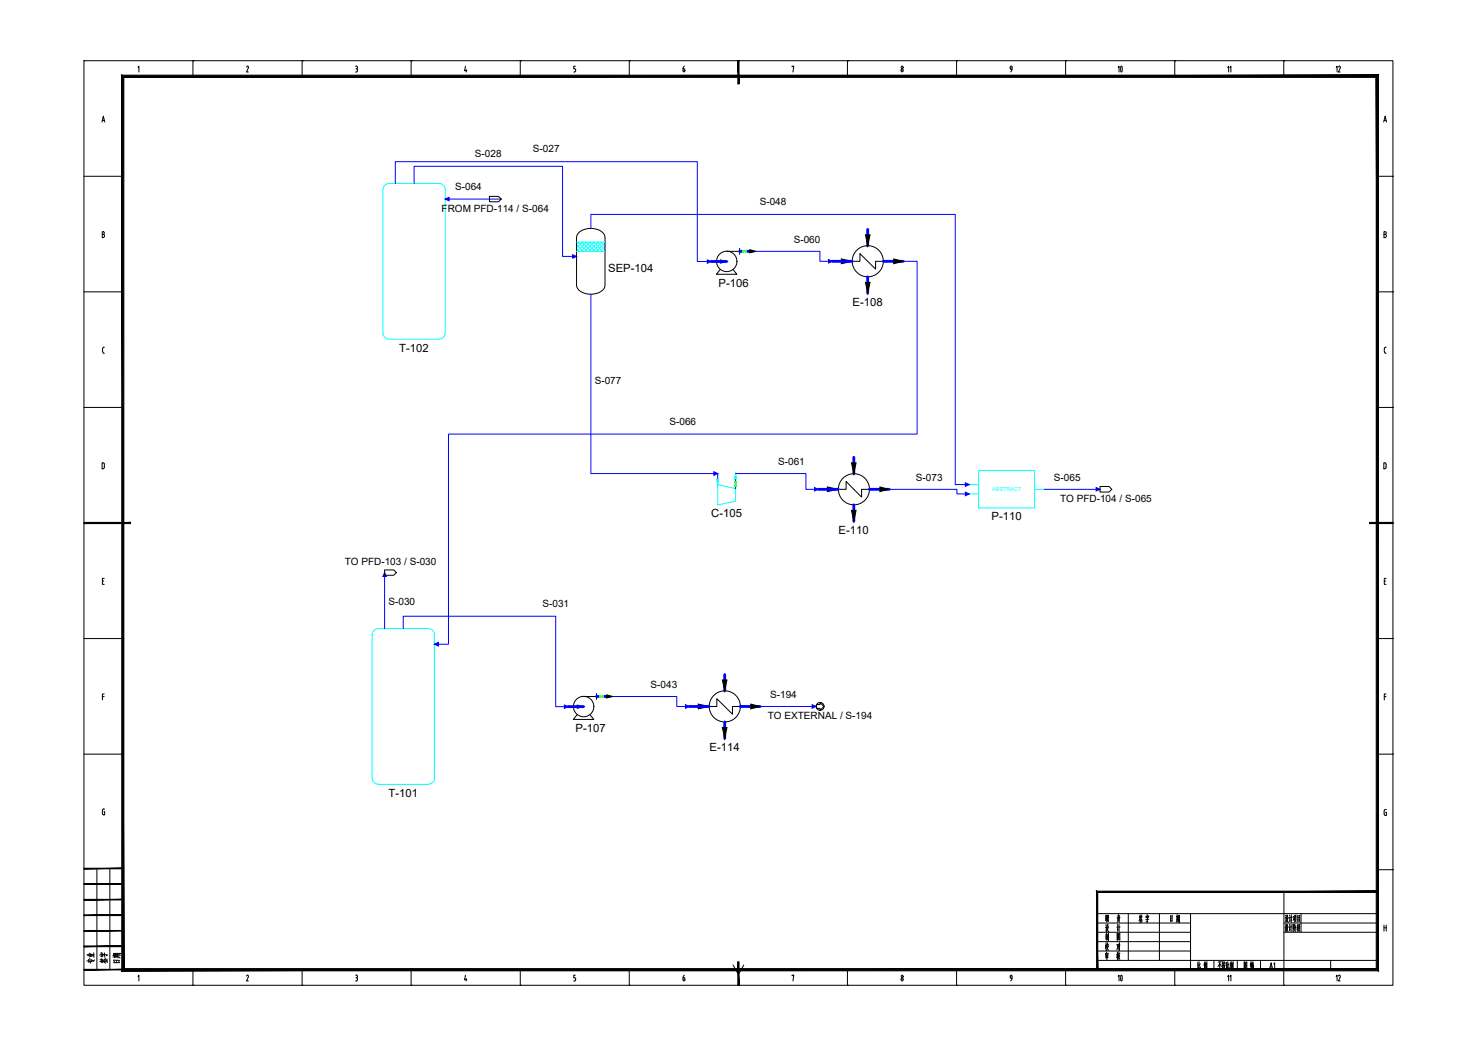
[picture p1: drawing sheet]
<svg xmlns="http://www.w3.org/2000/svg" width="420mm" height="297mm" viewBox="0 0 420 297" stroke-linecap="round" stroke-linejoin="round" font-family="sans-serif">
<g fill="none" stroke="#000" stroke-width=".28">
<path d="M23.9 17.3h372.1v262.8h-372.1zM39.2 19.2l.3-.4v1.7M54.8 17.3h.1M54.8 17.3v4.4M70.4 18.8l.2 .2v.3M70.4 18.8l-.3 .3M70.6 19.4l-.5 1.1h.5M85.9 17.3h.1M85.9 17.3v4.4M101.1 18.8h.2M101.2 19.5l.3 .1 .1 .3M101.4 18.8l.2 .3-.2 .4"/>
<path d="M101.6 19.9v.2M116.9 17.3h.1M116.9 17.3v4.4M132.3 18.8l-.2 1.3h.6M132.5 19.7v.8M147.9 17.3h.1M147.9 17.3v4.4M163.4 19.5l.2 .6M163.6 18.8h-.5v.7h.3M178.9 17.3h.1M178.9 17.3v4.4M194.2 19.5l.4 .1 .1 .5"/>
<path d="M194.2 19.5v.6M194.5 18.8l-.3 .7M209.9 17.3h.1M225.2 19v-.2h.5l-.3 1.7M240.9 17.3h.1M240.9 17.3v4.4M256.1 19.9v.2M256.2 19.9l.3-.4 .2 .4M256.7 19.9v.2M271.9 17.3h.1M271.9 17.3v4.4M287.2 19.1l.3-.3 .2 .3"/>
<path d="M287.2 19.4l.3 .3M287.2 19.2v.2M287.7 19.6l-.4 .8M287.7 19.2v.5h-.3M302.9 17.3h.1M302.9 17.3v4.4M334 17.3h.1M334 17.3v4.4M364.9 17.3h.1M364.9 17.3v4.4M29 34.7l.4-1.7 .4 1.7M29.1 34.2h.6"/>
<path d="M101.6 20.1l-.1 .3-.4 .1M163.1 20.5h.3M163.6 20.1l-.2 .3M194.2 20.1l.2 .3 .3-.3M256.2 20.1l.3 .3 .2-.3M393.3 34.7l.5-1.7 .4 1.7M393.5 34.2h.5M23.9 50.1h11M391.5 50.1h4.5M396 50.1h.1M29.1 65.9l.5 .1v.4l-.2 .2 .3 .5-.2 .3-.4 .1zM29.1 66.6h.3"/>
<path d="M393.4 65.9l.6 .1v.4l-.2 .2 .3 .5-.1 .3-.6 .1zM393.4 66.6h.4M23.9 83h11M29.2 99.1v.9M29.2 100l.3 .4M29.4 98.7h.3M29.5 98.7l-.3 .4M391.5 83h4.5M393.5 99.1v.9M393.6 100l.2 .4M393.8 98.7h.2M393.8 98.7l-.2 .4"/>
<path d="M396 83h.1M23.9 115.8h11M29.4 100.4h.3M391.5 115.8h4.5M393.8 100.4h.2M396 115.8h.1M29.7 132.1v.6M29.7 132.7l-.4 .5M29.7 132l-.2-.4h-.5v1.7h.3M394 132.1v.6M394.1 132.7l-.4 .5M394.1 132l-.2-.4h-.5v1.7h.3"/>
<path d="M396 148.7h.1M29.1 165.2h.4M29.6 164.4h-.5v1.7h.5M393.5 165.2h.4M394 164.4h-.5v1.7h.5M23.9 181.5h11M29.1 198h.5M29.6 197.3h-.5v1.7M391.5 181.5h4.5M393.5 198h.5M394 197.3h-.5v1.7M396 181.5h.1"/>
<path d="M23.9 214.4h11M391.5 214.4h4.5M396 214.4h.1M29.4 230h.3M29.4 229.9l-.2 .3-.1 1M29.5 230.7h.2v.9l-.4-.1-.2-.4M393.9 230.9h.2v.9h-.3M394.1 230.1l-.6 .2v1l.3 .5M27.5 246.9v28.7M31.2 246.9v28.7M311.9 259.7h79.6M320.7 259.7v13.3"/>
<path d="M326.1 260l.1 .3M329.6 259.7v13.3M338.4 259.7v15.9M365 253.5v22.1M369.9 259.7v5.3M391.5 247.2h4.5M396 247.2h.1M39.2 277.6l.3-.4v1.6M54.8 275.6v4.5M70.1 277.4l.4-.2 .1 .5M70.6 277.8l-.5 1h.5M85.9 275.6v4.5"/>
<path d="M101.1 277.2l.5 .2v.3l-.2 .2 .2 .4M101.2 277.9h.1M101.6 278.3v.2M101.6 278.5l-.1 .3h-.4M116.9 275.6v4.5M132.3 277.2l-.2 1.3h.6M132.5 278.1v.7M147.9 275.6v4.5M163.1 278.8h.3M163.4 277.9l.2 .4M163.6 277.2h-.5v.7h.3M163.6 278.5l-.2 .3"/>
<path d="M163.6 278.3v.2M178.9 275.6v4.5M194.2 278.5l.2 .3 .3-.3M194.2 277.9v.6M194.2 277.9h.2M194.4 277.9l.3 .4M194.5 277.2l-.3 .7M194.7 278.3v.2M208.4 274.3l1.5 2.7 1.5-2.7M225.2 277.4v-.2h.5l-.3 1.6M240.9 275.6v4.5M256.1 278.3v.2"/>
<path d="M256.2 278.3l.3-.4 .2 .4M256.2 278.5l.3 .3 .2-.3M256.7 278.3v.2M271.9 275.6v4.5M287.2 277.5l.3-.3 .2 .3M287.2 277.6l.3 .5M287.7 278.1l-.4 .7M287.7 277.6v.5h-.3M302.9 275.6v4.5M311.9 273h79.6M311.9 262.4h26.5M311.9 265h26.5"/>
<path d="M311.9 267.7h26.5M311.9 270.3h26.5M324 261.6l.1 .3M324.1 260l-.2 .9M324.1 260.5l.1 .3M324.2 261.5l.1 .4M324.3 260.8l.5 .8M324.3 260.7l-.5 1M324.3 260.4l-.3 .1M324.4 261.3h-.4M324.5 260.1l-.2 .6M324.5 261.5l-.1 .6"/>
<path d="M324.5 260.5l.1 .3M324.6 262l-.7 .2M324.7 260.4l-.3 .1M325.8 260.3v.5M326.2 261l-.1 1.2-.1-.3M326.3 260.8h-.4M326.4 260.7l-.2 .4M326.5 260.4l-.7 .1M326.6 260.3l-.1 .5M326.6 261.3l-.9 .1M332.8 260.3v1.7M333.1 261l-.3 .1"/>
<path d="M333.2 261.7l-.4 .1M333.2 260.3l-.4 .1M333.2 260.3v1.6M334 275.6v4.5M334.6 260.1v1.3M334.6 261.6l-.2 .5M334.8 261.6v.3M334.8 260.8h-.2M334.8 261.1h-.2M334.8 260v1.4M335 260.4l-.6 .1M335 261.4l-.6 .1"/>
<path d="M335.1 260.2l-.2 2M335.3 260.7l-.2 .1M335.3 261.2l-.2 .1M335.3 260.2v2l-.2-.2M335.3 260.3h-.2M340.5 273.5v1.7M340.8 274.9l-.4 .5M340.8 274.2l-.3 .1M340.9 273.4v1.8l.1 .2h.2v-.6M341.2 274l-.3 .6M342.4 273.8v1.6M342.5 273.3l-.2 1"/>
<path d="M342.6 274.4l.1 .3M342.7 273.7l-.2 .9M342.8 274.1h-.2M342.8 274l-.2 1.3M342.9 273.6l-.4 .2M342.9 273.9v.9M343.1 273.3v2.1l-.2-.3M345.1 273v2.6M346.7 273.9v1.5M346.8 273.4l-.6 1.3M346.9 274.1l.3 .6M347.2 273.4l-.9 .1"/>
<path d="M347.6 273.2v2.2l-.2-.2M347.7 274.3l-.3 .3M347.7 273.9l-.3 .1M347.8 273.6v.5M348 273.9l-.1 .9 .3 .6M348 273.3l.1 .3M348.1 274.4l-.4 1.1M348.2 273.7l-.4 .1M348.3 273.6l-.1 .4M348.3 274.4l-.6 .1M348.6 273.5v1.7M348.9 274.9l-.3 .5"/>
<path d="M348.9 274.2l-.3 .1M349 273.4v1.8l.2 .1h.2v-.5M349.3 273.9l-.3 .7M349.9 273.7v1.7M350 273.3l-.3 1M350 274.4l.1 .3M350.1 274.1l.2-.1-.3 1.3M350.1 273.7l-.1 .9M350.3 273.6l-.3 .1M350.4 273.9v.9M350.5 273.3v2.1l-.1-.3M351.7 273v2.6"/>
<path d="M353.7 275.3h.7M353.7 273.4v2M354 274.1l.4 .5M354 274.9l.1 .2M354 274.6l.1 .2M354.1 273.7l-.2 .6M354.2 273.9h-.2M354.3 273.8l-.5 .9M354.4 273.4v2M354.4 273.5l-.7 .1M355.5 273.8v.9M355.6 273.3v2.1"/>
<path d="M355.8 273.9l-.3 .1M355.8 273.8v.9l-.1-.1M355.9 274.4v1M356 273.8v.6M356.1 274.5v.8M356.3 274.9h-.4M356.3 273.8h-.3M356.3 273.8l-.1 .4M356.3 274.2h-.3M356.3 273.5h-.4M356.3 275.3l-.4 .1M356.3 274.5h-.4"/>
<path d="M356.3 274.4v1M364.9 275.6v4.5M365 262.4h26.5M365 265h26.5M365.4 262.8l.1 .4M365.4 260.2l.2 .3M365.5 263.5l-.2 .1M365.5 263.4v1M365.6 260.8l-.3 .1M365.6 260.8v1M365.7 264.1l-.3 .6M365.7 263.9l.5 .9"/>
<path d="M365.7 261.5l-.2 .5M365.7 263.2l-.1 .6M365.7 262.9l.3-.1v.6l.2 .1M365.7 262.8v.4M365.8 261.3l.3 .8h.2M365.8 260.1l-.1 1M366 260.1v.7h.3M366 260.2h-.2M366 263.6l-.5 1.2M366 263.7l-.3 .1M366.1 261.1h-.4M366.1 261l-.5 1.2"/>
<path d="M366.6 262.8l.1 .4M366.6 260.1l.1 .4M366.6 263.5h-.2M366.6 263.4v1.1M366.7 260.8h-.2M366.7 260.7l-.1 1.2M366.8 264.1l-.2 .5M366.8 261.5l-.2 .4M367 262.7v2.1M367.1 260v2.2M367.3 263.5l-.5 .1M367.4 260.8l-.6 .1"/>
<path d="M367.6 262.7v2.1M367.8 262.8l-.1 1.3v-.2M367.8 260.5v.9M367.8 262.9h-.2M367.9 260.5h-.3M368 263.6l-.3 1.2M368 261.3l-.4 .3M368 260.5v1.1M368.1 262.9l.4 .8M368.1 262.7l-.3 1M368.2 260.8l-.1 1.1-.2 .3M368.2 260.2v.4"/>
<path d="M368.2 261.6l.3 .5M368.2 263.5v1.4M368.4 260.6l-.4 .1M368.4 260.5v1.1M368.5 260.1l-.5 .1M368.8 262.9v1.8M368.9 260.2v1.8M369 263.6l-.2 .1M369 263.3h-.2M369 263.9l-.3 .2M369 262.8l-.2 .3M369.1 263.9l.5 .8"/>
<path d="M369.1 263.8l.3-.1-.4 1.1M369.2 262.8l-.1 .9M369.4 262.8l.1 .7M369.4 261.2l-.5 .1M369.4 260.8h-.5M369.4 262.9h-.2M369.5 260.3l-.6 .1M369.5 260.2v1.8M369.5 261.7l-.6 .1M378.3 273v2.6M393.4 263v1.7M393.4 263.7h.7"/>
<path d="M394.1 263v1.7M54.8 280.1h.1M85.9 280.1h.1M116.9 280.1h.1M147.9 280.1h.1M178.9 280.1h.1M209.9 280.1h.1M240.9 280.1h.1M271.9 280.1h.1M302.9 280.1h.1M334 280.1h.1M364.9 280.1h.1"/>
<circle cx="256.4" cy="19.1" r=".32"/>
<circle cx="256.4" cy="277.5" r=".32"/>
</g>
<g fill="#000" stroke="#000" stroke-width=".28">
<path d="M209.7 17.3l.4 6.6v-6.6zM209.7 17.3l.4 6.6h-.4z"/>
<path d="M34.6 21.4l.6 253.9v-253.3zM34.6 21.4l.6 253.9-.6 .7zM35.2 275.3l-.6 .7 356.6-.7zM34.6 276l356.6-.7 .7 .7zM391.2 22v253.3l.7 .7zM391.2 22l.7-.6v254.6zM35.2 22h356l.7-.6zM34.6 21.4h357.3l-356.7 .6z"/>
<path d="M23.9 148.5v.3l13.2-.3zM23.9 148.8l13.2-.3v.3z"/>
<path d="M389.3 148.8h6.7v-.3zM389.3 148.5h6.7l-6.7 .3z"/>
<path d="M23.9 255.8h11v-.2zM23.9 255.6h11l-11 .2z"/>
<path d="M23.9 251.4h11v-.2zM23.9 251.2h11l-11 .2z"/>
<path d="M23.9 247h11v-.2zM23.9 246.8h11l-11 .2z"/>
<path d="M312.1 253.7h79.4v-.4zM311.7 253.3h79.8l-79.4 .4zM311.7 253.3l.4 22.3v-21.9zM311.7 253.3l.4 22.3h-.4z"/>
<path d="M23.9 275.7h11v-.2zM23.9 275.5h11l-11 .2z"/>
<path d="M23.9 269.1h11v-.2zM23.9 268.9h11l-11 .2z"/>
<path d="M23.9 264.7h11v-.2zM23.9 264.5h11l-11 .2z"/>
<path d="M23.9 260.3h11v-.3zM23.9 260h11l-11 .3z"/>
<path d="M209.7 273.4v6.7h.4zM209.7 273.4h.4v6.7z"/>
</g>
<g fill="none" stroke="#00f" stroke-width=".8">
<path d="M202.2 74.3h4.4M210.3 71.4h.8M212.2 71.4h.9M236.6 74.3h5.7M246.7 65.2v4.6M246.7 78.7v4.6M251.1 74.3h5.6M232.6 139.1h5.7M242.7 130v4.6M247.1 139.1h5.7M242.7 143.5v4.7M169.6 198h.8"/>
<path d="M171.5 198h1M206 191.8v4.6M161.5 200.9h4.4M195.9 200.8h5.7M206 205.2v4.7M210.4 200.8h5.7"/>
</g>
<g fill="#000" stroke="#000" stroke-width=".28">
<path d="M204.8 73.9l1.8 .4-1.8 .5zM213.1 71l1.8 .4-1.8 .5zM239.2 73.6l3.1 .7-3.1 .7zM246 66.7h1.3l-.6 3.1zM254.1 73.6l2.6 .7-2.6 .7zM246 80.2h1.3l-.6 3.1zM235.2 138.4l3.1 .7-3.1 .6zM242 131.6h1.4l-.7 3zM250.1 138.4l2.7 .7-2.7 .6zM242 145.1h1.4l-.7 3.1zM172.5 197.5l1.7 .5-1.7 .4zM205.3 193.3h1.4l-.7 3.1z"/>
<path d="M164.1 200.4l1.8 .5-1.8 .4zM198.5 200.1l3.1 .7-3.1 .7zM205.3 206.8h1.4l-.7 3.1zM213.4 200.1l2.7 .7-2.7 .7z"/>
</g>
<g fill="none" stroke="#000" stroke-width=".28">
<path d="M164.6 66.1a5.4 5.4 0 0 1 7.1 .4l.3 1v13.6a3.6 3.6 0 0 1-4 2.5 3.6 3.6 0 0 1-4.1-2.5v-13.6l.1-.5zM204.8 76.6l-1.1 1.4h5.8l-1.1-1.4M206.6 71.4h3.7M210.3 70.6v1.7M242.3 74.3h2.2v-2.2l4.4 4.4v-2.2h2.2M238.3 139.1h2.2v-2.3l4.4 4.5v-2.2h2.2M165.9 198h3.7M169.6 197.1v1.7M164.1 203.1l-1.1 1.4h5.8l-1.1-1.4M201.6 200.8h2.2v-2.2l4.4 4.4v-2.2h2.2"/>
<circle cx="206.6" cy="74.3" r="2.9"/>
<circle cx="246.7" cy="74.3" r="4.4"/>
<circle cx="242.7" cy="139.1" r="4.4"/>
<circle cx="165.9" cy="200.8" r="2.9"/>
<circle cx="206" cy="200.8" r="4.4"/>
</g>
<path d="M211.1 71.1v.6l1.1-.6v.6zM211.6 71.4h.1M170.4 197.7v.6l1.1-.6v.6zM171 198h.1" fill="none" stroke="#0f0" stroke-width=".28"/>
<!-- layer: EQUIPMENT -->
<g fill="none" stroke="#0ff" stroke-width=".28">
<path d="M108.9 53.9v40.7M110.6 52.1h14.2a1.76 1.76 0 0 1 1.8 1.8M110.6 52.1a1.76 1.76 0 0 0-1.7 1.8M126.6 53.9v40.7M108.9 94.6a1.76 1.76 0 0 0 1.7 1.8M110.6 96.4h14.2M126.6 94.6a1.76 1.76 0 0 1-1.8 1.8M204 137.8l5.1 1.1v3.5l-5.1 1.1zM204 136.3v1.5M275.5 137.7h2.7M278.2 133.8h15.9v10.6h-15.9zM294.1 139.1h2.7"/>
<path d="M275.5 140.4h2.7M107.6 178.7h14.2a1.76 1.76 0 0 1 1.7 1.7M107.6 178.7a1.76 1.76 0 0 0-1.8 1.7M105.8 180.5v40.7M123.5 180.5v40.7M105.8 221.2a1.76 1.76 0 0 0 1.8 1.7M123.5 221.2a1.76 1.76 0 0 1-1.7 1.7l-14.2 .1"/>
</g>
<path d="M204 134.6v1.7M209.1 134.6v2.4M209.1 138.2v.7" fill="none" stroke="#00f" stroke-width=".28"/>
<path d="M208.8 137h.7l-.7 1.2h.7z" fill="none" stroke="#0f0" stroke-width=".28"/>
<g fill="#0ff" stroke="#0ff" stroke-width=".28">
<path d="M203.7 136.3h.6l-.3 1.5z"/>
<path d="M209.1 134.6l.3 1.5h-.6z"/>
</g>
<g fill="none" stroke="#0ff" stroke-width=".28">
<path d="M163.9 70.6l.8 .8M163.9 69.5l1.9 1.9M163.9 68.8l8.1 .1M163.9 71.4h8.1M164.3 68.8l2.6 2.6M164.5 68.8l-.6 .6M165.4 68.8l2.6 2.6M165.6 68.8l-1.7 1.7M166.5 68.8l2.6 2.6M166.7 68.8l-2.6 2.6M167.6 68.8l2.6 2.6M167.8 68.8l-2.6 2.6"/>
<path d="M168.7 68.8l2.6 2.6M168.9 68.8l-2.6 2.6M169.8 68.8l2.2 2.2M170 68.8l-2.6 2.6M170.9 68.8l1.1 1.1M171.1 68.8l-2.6 2.6M172 69l-2.4 2.4M172 70.1l-1.3 1.3M172 71.2l-.2 .2"/>
</g>
<!-- layer: STREAM -->
<g fill="none" stroke="#00f" stroke-width=".28">
<path d="M112.4 52.1v-6.1h85.8v28.3h4M117.7 52.1v-4.8h42.2v25.6h4M126.6 56.6h15.9M168 64.9v-4h103.6v76.8h3.9M214.9 71.4h18.2v2.9h3.5M256.7 74.3h4v49.1h-133.2v59.7h-4M168 83.6v51h36M209.1 134.6h20v4.5h3.5M252.8 139.1h19.2v1.3h3.5M296.8 139.1h15.9M109.3 162.8v15.9M114.6 178.7v-3.5h43.4v25.7h3.5"/>
<path d="M174.2 198h18.2v2.8h3.5M216.1 200.8h15.9"/>
</g>
<!-- layer: STREAM_ARROW -->
<g fill="#00f" stroke="#00f" stroke-width=".28">
<path d="M201.1 73.9l1.1 .4-1.1 .5z"/>
<path d="M162.8 72.4l1.1 .5-1.1 .5z"/>
<path d="M109.3 162.8l.5 1.1h-1z"/>
<path d="M160.4 200.4l1.1 .5-1.1 .5z"/>
<path d="M194.8 200.3l1.1 .5-1.1 .5z"/>
<path d="M274.4 137.2l1.1 .5-1.1 .5z"/>
<path d="M235.5 73.8l1.1 .5-1.1 .5z"/>
<path d="M231.5 138.6l1.1 .5-1.1 .5z"/>
<path d="M126.6 56.6l1.1-.5v1z"/>
<path d="M311.6 138.6l1.1 .5-1.1 .5z"/>
<path d="M123.5 183.1l1.1-.5v1z"/>
<path d="M274.4 139.9l1.1 .5-1.1 .5z"/>
<path d="M202.9 134.1l1.1 .5-1.1 .5z"/>
<path d="M230.9 200.3l1.1 .5-1.1 .5z"/>
</g>
<!-- layer: CONNECTOR -->
<g fill="none" stroke="#000" stroke-width=".28">
<path d="M139.1 55.8h2.6l.8 .8-.8 .7h-2.6zM312.7 138.3h2.6l.7 .8-.7 .8h-2.6zM109.3 162h2.6l.8 .8-.8 .7h-2.6zM232.1 200.3h1v-.6l1.1 1.1-1.1 1.1v-.5h-1z"/>
<circle cx="233.1" cy="200.8" r="1.12"/>
</g>
<text font-size="6.6" x="315.7" y="280.8">10</text>
<text font-size="6.2" x="315.7" y="22.2">10</text>
<g font-size="5.7">
<text x="27.9" y="275.2" transform="rotate(-90 27.9 275.2)">专业</text>
<text x="30.7" y="274.8">日期</text>
</g>
<g font-size="5.3">
<text x="312.9" y="266">设 计</text>
<text x="31.4" y="275.2" transform="rotate(-90 31.4 275.2)">签字</text>
<text x="312.9" y="271.3">校 对</text>
</g>
<g font-size="4.4">
<text x="382.1" y="21.9" transform="rotate(-90 382.1 21.9)">12</text>
<text x="363.4" y="276.6" transform="rotate(-90 363.4 276.6)">A1</text>
<text x="382.1" y="280.1" transform="rotate(-90 382.1 280.1)">12</text>
</g>
<g font-size="3.5">
<text x="350.7" y="21.9" transform="rotate(-90 350.7 21.9)">11</text>
<text x="350.7" y="280.1" transform="rotate(-90 350.7 280.1)">11</text>
</g>
<g font-size="3.2">
<text x="172.9" y="77.5">SEP-104</text>
<text x="204.3" y="81.5">P-106</text>
<text x="242.4" y="86.9">E-108</text>
<text x="113.5" y="99.9">T-102</text>
<text x="202.2" y="147.1">C-105</text>
<text x="281.9" y="147.9">P-110</text>
<text x="238.4" y="151.7">E-110</text>
<text x="163.6" y="208.1">P-107</text>
<text x="201.7" y="213.4">E-114</text>
<text x="110.4" y="226.5">T-101</text>
</g>
<g font-size="2.8">
<text x="135" y="44.6">S-028</text>
<text x="151.5" y="43.3">S-027</text>
<text x="129.4" y="54.1">S-064</text>
<text x="216" y="58.3">S-048</text>
<text x="125.5" y="60.1">FROM PFD-114 / S-064</text>
<text x="225.6" y="69">S-060</text>
<text x="169.1" y="109.1">S-077</text>
<text x="190.3" y="120.7">S-066</text>
<text x="221.2" y="132.2">S-061</text>
<text x="260.4" y="136.6">S-073</text>
<text x="299.6" y="136.6">S-065</text>
<text x="301.4" y="142.6">TO PFD-104 / S-065</text>
<text x="98" y="160.6">TO PFD-103 / S-030</text>
<text x="110.4" y="172.1">S-030</text>
<text x="154.2" y="172.5">S-031</text>
<text x="184.9" y="195.5">S-043</text>
<text x="218.9" y="198.4">S-194</text>
<text x="218.3" y="204.4">TO EXTERNAL / S-194</text>
</g>
<text font-size="1.5" fill="#0ff" x="282.1" y="139.6">ABSTRACT</text>
</svg>
